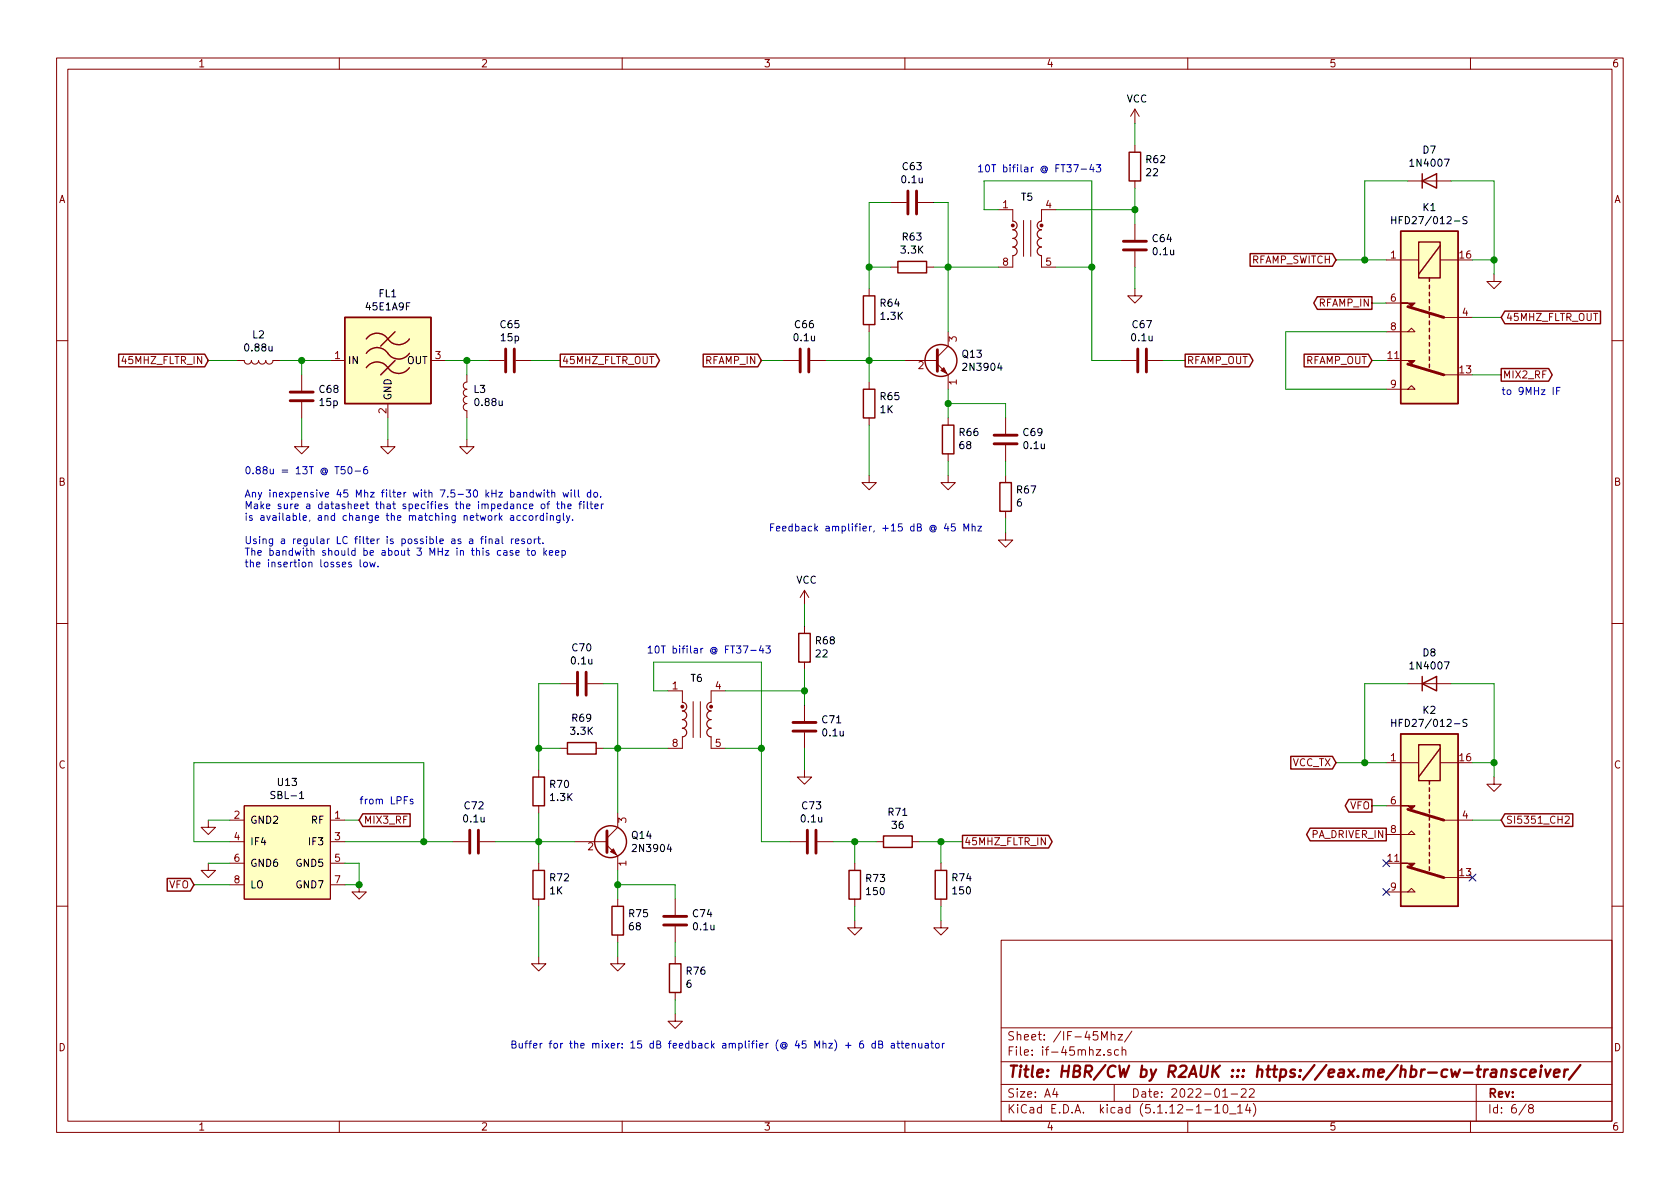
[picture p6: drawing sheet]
<svg xmlns="http://www.w3.org/2000/svg" width="297mm" height="210mm" viewBox="0 0 297 210" stroke-linecap="round" stroke-linejoin="round" font-family="sans-serif">
<g fill="none" stroke="#840000" stroke-width=".18">
<path d="M10 10.3h277v189.9h-277zM12 12.2h273v186.1h-273zM60 10.3v1.9M110 10.3v1.9M160 10.3v1.9M200.7 19.3l-.8 1.3M200.7 19.3v2.5M200.7 19.3l.7 1.3M210 10.3v1.9M260 10.3v1.9M157.5 35.8h2.8M162.3 35.8h2.8"/>
<path d="M176.5 37.1h2.6v2M181 39v6.3M182.2 39v6.3M186.7 37.1h-2.6v2M200.7 25.6v1.3M200.7 32v1.3M200.7 39.6v2.8M248.9 32h7.6M153.7 51v1.3M153.7 57.4v1.3M157.5 47.2h1.2M163.8 47.2h1.3"/>
<path d="M167.6 58.7v2.5l-1.9 1.9M179.1 45.2v2h-2.6M184.1 45.2v2h2.6M200.7 51v1.3h1.2l-1.2 1.3-1.3-1.3h1.3M200.7 44.4v2.8M245.1 58.7h5.1l-.6-.7-.7 .7M245.1 46h5.7M245.1 53.6h2.5M254.6 46h3.2M255.3 56.1h5M264.2 48.5v1.3h1.2l-1.2 1.2-1.3-1.2h1.3M10 60.2h2"/>
<path d="M41.9 63.7h1.3a.63 .63 0 0 0 .6 .7 .63 .63 0 0 0 .6-.7 .63 .63 0 0 0 .7 .7 .63 .63 0 0 0 .6-.7 .63 .63 0 0 0 .7 .7 .63 .63 0 0 0 .6-.7 .63 .63 0 0 0 .6 .7 .63 .63 0 0 0 .7-.7h1.2M53.3 77.7v1.3h1.3l-1.3 1.3-1.2-1.3h1.2M53.3 66.3v2.8M53.3 71.1v2.8M58.4 63.7h2.6M68.6 77.7v1.3h1.2l-1.2 1.3-1.3-1.3h1.3M68.6 71.4v2.5M76.2 63.7h2.5M82.5 77.7v1.3h1.3l-1.3 1.3-1.2-1.3h1.2M82.5 66.3v1.3a.63 .63 0 0 0-.6 .6 .63 .63 0 0 0 .6 .6 .63 .63 0 0 0-.6 .7 .63 .63 0 0 0 .6 .6 .63 .63 0 0 0-.6 .6 .63 .63 0 0 0 .6 .7 .63 .63 0 0 0-.6 .6 .63 .63 0 0 0 .6 .6v1.3M86.4 63.7h2.8M91.2 63.7h2.8"/>
<path d="M138.4 63.7h2.8M143.3 63.7h2.7M153.7 67.6v1.2M153.7 73.9v1.3M160 63.7h5.7M165.7 64.4l1.9 1.9v2.5M167.6 73.9v1.3M177.8 73.9v2.8M177.8 78.7v2.8M198.1 63.7h2.8M202.9 63.7h2.8M245.1 68.8h5.1l-.6-.6-.7 .6"/>
<path d="M255.3 66.3h2.5M285 60.2h2M153.7 84.1v1.2h1.2l-1.2 1.3-1.3-1.3h1.3M167.6 84.1v1.2h1.3l-1.3 1.3-1.2-1.3h1.2M167.6 80.3v1.2M177.8 94.2v1.3h1.3l-1.3 1.3-1.3-1.3h1.3M177.8 84.1v1.2M177.8 90.4v1.3M10 110.3h2M142.2 104.4l-.7 1.3M142.2 104.4v2.5M142.2 110.7v1.3"/>
<path d="M142.2 117.1v1.3M142.2 104.4l.8 1.3M285 110.3h2M95.2 136.1v1.3M99.1 132.3h1.2M99.1 120.9h2.8M103.9 120.9h2.8M105.4 132.3h1.3M118.1 122.2h2.5v2M120.6 130.3v2h-2.5M122.6 124.1v6.3M123.8 124.1v6.3"/>
<path d="M125.7 130.3v2h2.6M128.3 122.2h-2.6v2M142.2 136.1v1.3h1.3l-1.3 1.3-1.2-1.3h1.2M142.2 124.7v2.8M142.2 129.5v2.8M245.1 134.9h5.7M248.9 120.9h7.6M254.6 134.9h3.2M264.2 137.4v1.3h1.2l-1.2 1.2-1.3-1.2h1.3M36.8 145v1.3h1.3l-1.3 1.3-1.2-1.3h1.2M36.8 152.6v1.3h1.3l-1.3 1.3-1.2-1.3h1.2M40.6 148.8h2.6"/>
<path d="M40.6 145h2.6M40.6 152.6h2.6M40.6 156.5h2.6M43.2 142.5h15.2v16.5h-15.2zM58.4 148.8h2.6M58.4 145h2.6M58.4 152.6h2.6M58.4 156.5h2.6M63.5 156.5v1.2h1.3l-1.3 1.3-1.3-1.3h1.3M80 148.8h2.8M84.8 148.8h2.8M95.2 142.5v1.3"/>
<path d="M95.2 152.6v1.3M95.2 159v1.3M101.6 148.8h5.7M107.3 149.5l1.9 1.9v2.5M109.2 143.8v2.5l-1.9 1.9M109.2 159v1.3M119.4 159v2.8M139.7 148.8h2.8M144.5 148.8h2.8M151.1 152.6v1.3M151.1 159v1.3M154.9 148.8h1.3"/>
<path d="M161.3 148.8h1.3M166.4 152.6v1.3M166.4 159v1.3M245.1 147.6h5.1l-.6-.7-.7 .7M245.1 157.7h5.1l-.6-.6-.7 .6M245.1 142.5h2.5M255.3 145h5M255.3 155.2h2.5M276.7 144.4l.5-.1 .2 .1 .1 .3-.1 .2-.7 .7h.8M10 160.2h2M95.2 169.2v1.2h1.3l-1.3 1.3-1.2-1.3h1.2M109.2 169.2v1.2h1.3l-1.3 1.3-1.3-1.3h1.3"/>
<path d="M109.2 165.3v1.3M119.4 179.3v1.3h1.2l-1.2 1.3-1.3-1.3h1.3M119.4 163.8v2.8M119.4 169.2v1.2M119.4 175.5v1.3M151.1 162.8v1.3h1.3l-1.3 1.2-1.2-1.2h1.2M166.4 162.8v1.3h1.2l-1.2 1.2-1.3-1.2h1.3M177 166.3h108v32h-108zM285 160.2h2M60 198.3v1.9M110 198.3v1.9M160 198.3v1.9"/>
<path d="M177 194.8h108M177 191.8h108M177 187.8h108M177 181.8h108M186.5 192.5l-.4 1h1M186.8 193v1M194.8 183.9v-1.5l.5 1.1 .5-1.1v1.5M195.2 186.5v.1M196.4 185.7a.37 .37 0 0 0-.6 .1l.1 .2 .5 .2 .1 .1-.2 .3-.5-.1M196.5 183.1v-.1a.37 .37 0 0 1 .6 .1v.8M196.5 182.4v1.5M197 191.8v3"/>
<path d="M197.7 182.9h.8l-.8 1h.8M197.8 185.7l-.5-.1-.2 .3 .1 .6h.6M198.4 185.7h.1a.37 .37 0 0 1 .6 .1v.8M198.4 185.1v1.5M200.1 182.3l-1.3 2M210 198.3v1.9M213 196.3h1.2M214.8 195.8l.4-.5v1.5M214.8 196.8h.9M216.2 194h.8M216.4 195.5l.3-.2a.94 .94 0 0 1 0 1.5l-.4-.3v-.6zM217.4 197h1.1"/>
<path d="M217.7 193.5h1.1M218.8 195.8l.5-.5v1.5M218.8 196.8h.9M219.5 192.7l.2-.2h.3l.3 .2v.3v.2l-.9 .8h.9M220.6 195.2l-.4 1.1h1M220.9 192.7l.2-.2h.4l.2 .2 .1 .3-1 1h1M221 195.8v1M221.6 195.1a1.71 1.71 0 0 1 0 2.3M260 198.3v1.9M261 191.8v6.5M269.8 195.2l-1.2 2M270.6 196l-.3-.2v-.2l.3-.3h.2l.3 .3-.1 .2-.6 .2a.48 .48 0 0 0-.1 .7l.3 .1 .4-.1a.48 .48 0 0 0-.2-.7"/>
</g>
<g fill="none" stroke="#840000" stroke-width=".41">
<path d="M263.1 189.1a.5 .5 0 0 0-.6 .4M263.8 189.2h.7v1.2M264.6 189.6l-.7 .1a.4 .4 0 0 0-.4 .3 .4 .4 0 0 0 .3 .4l.7-.1M265.6 189.3a.5 .5 0 0 1 .8 .1l-.1 1M265.6 189.1l-.2 1.3M268 189.2a.49 .49 0 0 0-.7 .3v.2l.5 .1 .2 .3-.3 .3-.6-.1M269.9 189.2a.68 .68 0 0 0-1 .3v.8l.2 .1 .6-.1M270.6 189.8l.9-.2v-.4l-.6-.1-.3 .3v.9l.2 .1 .5-.1M272.5 189.1l-.2 1.3M272.5 188.4v.2M273.2 189.1l.3 1.3 .7-1.3M274.8 189.8l.9-.2v-.4l-.6-.1-.3 .3v.9l.2 .1 .5-.1"/>
<path d="M276.7 189.1l-.2 1.3M277.2 189.1a.55 .55 0 0 0-.6 .4M279.4 188.3l-2 2.6"/>
</g>
<g fill="none" stroke="#840000" stroke-width=".25">
<path d="M199.6 26.9h2.1v5.1h-2.1zM251.5 32l2.5-1.3v2.6zM251.5 30.7v2.6M61 56.1h15.2v15.3h-15.2zM64.8 59.9a2.36 2.36 0 0 1 4 .3 2.28 2.28 0 0 0 3.6-.3M69.8 58.7l-2.5 2.5M152.7 52.3h2v5.1h-2zM158.7 46.2h5.1v2.1h-5.1zM221 44.9h14.6l.6 1.1-.6 1.1h-14.6zM232.9 52.5h9.7v2.2h-9.7l-.6-1.1zM247.6 40.9h10.2v30.5h-10.2zM250.8 42.8h3.8v6.3h-3.8z"/>
<path d="M252.7 49.1v.7M252.7 50.4v.6M252.7 51.7v.6M252.7 53v.6M252.7 54.2v.7M252.7 55.5v.6M252.7 56.8v.6M252.7 58v.7M252.7 59.3v.6M254.6 43.4l-3.8 5.1M266.1 55h16.9v2.2h-16.9l-.7-1.1zM21 62.6h15.2l.6 1.1-.6 1.2h-15.2z"/>
<path d="M64.8 65a2.36 2.36 0 0 1 4 .3 2.28 2.28 0 0 0 3.6-.3M64.8 62.5a2.36 2.36 0 0 1 4 .3 2.28 2.28 0 0 0 3.6-.3M69.8 63.7l-2.5 2.6M99.1 62.6h16.9l.6 1.1-.6 1.2h-16.9zM124.3 62.6h9.7l.6 1.1-.6 1.2h-9.7zM152.7 68.8h2v5.1h-2zM166.6 75.2h2.1v5.1h-2.1zM209.5 62.6h11.4l.6 1.1-.6 1.2h-11.4zM230.6 62.6h11.3l.7 1.1-.7 1.2h-11.3zM252.7 60.6v.6M252.7 61.8v.7M252.7 63.1v.6"/>
<path d="M252.7 64.4v.6M265.4 65.2h8.4l.6 1.1-.6 1.1h-8.4zM176.8 85.3h2v5.1h-2zM141.2 112h2.1v5.1h-2.1zM251.5 119.6v2.6M94.2 137.4h2.1v5.1h-2.1zM100.3 131.3h5.1v2h-5.1zM228.2 133.8h7.4l.6 1.1-.6 1.1h-7.4zM247.6 129.8h10.2v30.5h-10.2zM250.8 131.7h3.8v6.3h-3.8zM251.5 120.9l2.5-1.3v2.6zM252.7 138v.7"/>
<path d="M252.7 139.3v.6M254.6 132.3l-3.8 5.1M29.6 155.3h4.1l.6 1.2-.6 1.1h-4.1zM64.1 143.9h8.4v2.2h-8.4l-.6-1.1zM94.2 153.9h2.1v5.1h-2.1zM150.1 153.9h2v5.1h-2zM156.2 147.8h5.1v2.1h-5.1zM165.4 153.9h2v5.1h-2zM170.2 147.7h15.2l.6 1.1-.6 1.2h-15.2zM231.6 146.5h13.5v2.2h-13.5l-.6-1.1zM238.5 141.4h4.1v2.2h-4.1l-.7-1.1zM252.7 140.6v.6"/>
<path d="M252.7 141.9v.6M252.7 143.1v.7M252.7 144.4v.6M252.7 145.7v.6M252.7 146.9v.7M252.7 148.2v.6M252.7 149.5v.6M252.7 150.7v.7M252.7 152v.6M252.7 153.3v.6M266.1 143.9h12v2.2h-12l-.7-1.1zM108.2 160.3h2v5h-2z"/>
<path d="M118.4 170.4h2v5.1h-2z"/>
<circle cx="166.4" cy="63.7" r="2.82"/>
<circle cx="107.9" cy="148.8" r="2.82"/>
</g>
<g fill="#ffffc2" stroke="#ffffc2" stroke-width=".18">
<path d="M247.6 40.9h10.2v30.5h-10.2z"/>
<path d="M43.2 142.5h15.2v16.5h-15.2z"/>
<path d="M61 56.1h15.2v15.3h-15.2z"/>
<path d="M247.6 129.8h10.2v30.5h-10.2z"/>
</g>
<g fill="none" stroke="#840000" stroke-width=".51">
<path d="M160.5 33.8v4M162.1 33.8v4M198.6 42.7h4.1M198.6 44.2h4.1M248.9 54.2l6.4 1.9M51.3 69.3h4.1M51.3 70.9h4.1M89.4 61.7v4.1M90.9 61.7v4.1M141.5 61.7v4.1M143 61.7v4.1M165.7 61.8v3.9"/>
<path d="M175.8 77h4M175.8 78.5h4M201.2 61.7v4.1M202.7 61.7v4.1M248.9 64.4l6.4 1.9M102.1 118.9v4M103.6 118.9v4M140.2 127.8h4.1M140.2 129.3h4.1M83.1 146.8v4.1M84.6 146.8v4.1M107.3 146.9v3.8"/>
<path d="M142.7 146.8v4.1M144.3 146.8v4.1M248.9 143.1l6.4 1.9M248.9 153.3l6.4 1.9M117.3 162h4.1M117.3 163.6h4.1"/>
</g>
<g fill="#840000" stroke="#840000" stroke-width=".18">
<path d="M247.6 53.6h2.6l-.6 .6-.7-.6z"/>
<path d="M247.6 63.7h2.6l-.6 .7-.7-.7z"/>
<path d="M166.4 65.5l.5-.5 .5 1z"/>
<path d="M107.9 150.6l.6-.5 .5 1z"/>
<path d="M247.6 142.5h2.6l-.6 .6-.7-.6z"/>
<path d="M247.6 152.6h2.6l-.6 .7-.7-.7z"/>
<circle cx="120.6" cy="125" r=".25"/>
<circle cx="125.7" cy="125" r=".25"/>
<circle cx="179.1" cy="39.9" r=".25"/>
<circle cx="184.1" cy="39.9" r=".25"/>
</g>
<path d="M246.1 38.3v1.3M246.1 38.9h.7M246.8 38.3v1.3M259.4 38.4l-.5-.1-.2 .1v.4l.6 .2 .1 .3-.3 .3-.5-.1M246.1 127.2v1.3M246.1 127.8h.7M246.8 127.2v1.3M259.4 127.3l-.5-.1-.2 .1v.4l.6 .2 .1 .3-.3 .3-.5-.1M53 141.2h.7" fill="none" stroke="#000" stroke-width=".18"/>
<path d="M179.1 39.1a.76 .76 0 0 1 .7 .8 .76 .76 0 0 1-.7 .7 .76 .76 0 0 1 .7 .8 .76 .76 0 0 1-.7 .8 .76 .76 0 0 1 .7 .7 .76 .76 0 0 1-.7 .8 .76 .76 0 0 1 .7 .7 .76 .76 0 0 1-.7 .8M184.1 39.1a.76 .76 0 0 0-.7 .8 .76 .76 0 0 0 .7 .7 .76 .76 0 0 0-.7 .8 .76 .76 0 0 0 .7 .8 .76 .76 0 0 0-.7 .7 .76 .76 0 0 0 .7 .8 .76 .76 0 0 0-.7 .7 .76 .76 0 0 0 .7 .8M120.6 124.2a.76 .76 0 0 1 .8 .8 .76 .76 0 0 1-.8 .7 .76 .76 0 0 1 .8 .8 .76 .76 0 0 1-.8 .7 .76 .76 0 0 1 .8 .8 .76 .76 0 0 1-.8 .8 .76 .76 0 0 1 .8 .7 .76 .76 0 0 1-.8 .8M125.7 124.2a.76 .76 0 0 0-.7 .8 .76 .76 0 0 0 .7 .7 .76 .76 0 0 0-.7 .8 .76 .76 0 0 0 .7 .7 .76 .76 0 0 0-.7 .8 .76 .76 0 0 0 .7 .8 .76 .76 0 0 0-.7 .7 .76 .76 0 0 0 .7 .8" fill="none" stroke="#840000" stroke-width=".2"/>
<g fill="none" stroke="#008400" stroke-width=".18">
<path d="M157.5 35.8h-3.8v15.2M165.1 35.8h2.5v22.9M176.5 37.1h-2.5v-5.1h19v31.7h5.1M186.7 37.1h14M200.7 21.8v3.8M200.7 33.3v6.3M248.9 32h-7.6v14M256.5 32h7.7v16.5M153.7 58.7v8.9M153.7 47.2h3.8M165.1 47.2h11.4M186.7 47.2h6.3"/>
<path d="M200.7 47.2v3.8M236.2 46h8.9M242.6 53.6h2.5M245.1 58.7h-17.8v10.1h17.8M260.3 46h3.9M260.3 56.1h5.1M36.8 63.7h5.1M49.5 63.7h8.9M53.3 63.7v2.6M53.3 73.9v3.8M68.6 73.9v3.8M78.7 63.7h7.7"/>
<path d="M82.5 63.7v2.6M82.5 73.9v3.8M94 63.7h5.1M134.6 63.7h3.8M146 63.7h14M153.7 75.2v8.9M167.6 68.8v5.1M167.6 71.4h10.2v2.5M205.7 63.7h3.8M242.6 63.7h2.5M260.3 66.3h5.1M167.6 81.5v2.6"/>
<path d="M177.8 81.5v2.6M177.8 91.7v2.5M142.2 106.9v3.8M142.2 118.4v6.3M95.2 132.3h3.9M99.1 120.9h-3.9v15.2M106.7 132.3h11.4M106.7 120.9h2.5v22.9M118.1 122.2h-2.5v-5.1h19v31.7h5.1M128.3 132.3h6.3M128.3 122.2h13.9M142.2 132.3v3.8"/>
<path d="M236.2 134.9h8.9M248.9 120.9h-7.6v14M256.5 120.9h7.7v16.5M260.3 134.9h3.9M34.3 156.5h6.3M36.8 145h3.8M36.8 152.6h3.8M40.6 148.8h-6.3v-13.9h40.6v13.9M61 145h2.5M61 148.8h19M61 152.6h2.5v3.9h-2.5M87.6 148.8h14"/>
<path d="M95.2 143.8v8.8M109.2 156.5h10.2v2.5M109.2 153.9v5.1M147.3 148.8h7.6M151.1 148.8v3.8M162.6 148.8h7.6M166.4 148.8v3.8M242.6 142.5h2.5M260.3 145h5.1M95.2 160.3v8.9M109.2 166.6v2.6M119.4 166.6v2.6"/>
<path d="M119.4 176.8v2.5M151.1 160.3v2.5M166.4 160.3v2.5"/>
</g>
<g fill="none" stroke="#0000c2" stroke-width=".18">
<path d="M189.8 29.1h.9l-.6 1.3M191.2 29.9h.9M193 29.1l-.3 .9h.8M193.3 29.6v.8M193.8 29.1h.8l-.4 .5 .4 .1v.6l-.2 .1-.6-.1M275.2 69.1h.5M275.8 68.5h-.6v1.3M61 82.5h-.6l-.1 .6 .5-.1 .2 .3v.3l-.2 .2-.5-.1M61.6 82.6l.2-.1a.67 .67 0 0 1 .4 .7 .67 .67 0 0 1-.4 .6l-.2-.1-.1-.4zM62.8 83.3h1M63.7 99v1.1l.2 .1M64.3 99.5l.2-.1 .3 .1 .1 .1-.1 .6h-.3l-.2-.1z"/>
<path d="M64.9 82.5l-.4 .1-.2 .5v.6l.2 .1 .4-.1 .1-.1-.1-.5-.4-.1-.2 .3M65.4 99.4l.2 .8 .3-.6 .2 .6 .2-.8M85 95.3h.4M85.4 94.9l-.3 .1v1.1M85.9 94.9v.1M85.9 95.3v.8M86.5 95.4l.2-.1h.3v.8M86.5 95.3v.8M87.6 95.3h.5l.1 .8M88.2 95.6l-.4 .1-.2 .1v.3h.6M88.8 94.9v1.1l.2 .1M89.1 97.4h.5v.8"/>
<path d="M89.6 97.7h-.4l-.2 .2 .1 .2h.5M90.3 91.2h.5v.8M90.4 95.3v.8M90.7 97.4h-.4l-.1 .1v.2l.5 .1v.3h-.5M90.8 95.3h-.3l-.1 .2M90.8 91.5h-.4l-.2 .2 .1 .3h.5M91.1 95.7l.6-.1v-.3h-.4l-.2 .2 .1 .6h.5M91.2 97.8l.6-.1-.1-.3h-.3l-.2 .1 .1 .6h.4M92 91.2h-.4l-.2 .2 .1 .6h.5M92.6 87.2l.2-.1h.3v.8M92.7 95.3h-.3l-.2 .2 .1 .2 .4 .1v.3h-.5M93.1 91.2h-.4l-.2 .2 .1 .6h.5"/>
<path d="M93.1 97.4h.5M93.3 96.9v1.1l.3 .2M93.4 95.3h.3l.2 .2-.1 .6h-.3l-.2-.1zM93.6 89.5l.6-.1v-.2l-.4-.1-.2 .2 .1 .6h.5M93.7 91.2h.3l.2 .2-.1 .6h-.3l-.3-.2zM94 97.5l.2-.1h.3l.1 .2-.1 .5-.3 .1-.2-.1zM94.3 87.1h-.4l-.2 .2 .1 .6h.5M94.3 86.6v1.3M94.5 95.3v.8M94.8 87.1l.2 .8 .2-.6 .3 .6 .2-.8M94.8 91.2v.8M94.8 95.3l-.3 .2"/>
<path d="M95.1 95.3h.5M95.1 91.2l-.3 .2M95.2 94.9v1.1l.4 .1M95.7 89.2l.2-.1 .4 .1v.5l-.1 .2-.3 .1-.2-.2zM96 96v.1M96.1 91.2h-.4l-.2 .2 .1 .6h.5M96.1 90.7v1.3M96.2 96.9v1.3M96.2 86.6v.2M96.2 87.1v.8M96.3 97.7l.3 .5M96.6 87.1h.5"/>
<path d="M96.6 97.4l-.4 .4M96.7 90.7v.2M96.7 89.1h.5M96.7 91.2v.8M96.8 86.6v1.1l.3 .2M97.1 97.8l.6-.1v-.3h-.4l-.2 .1 .1 .6h.5M97.2 88.7l-.3 .2v1.1M97.3 91.3l.2-.1h.3v.8M97.3 91.2v.8M97.6 87.2l.1-.1h.3l.1 .8M97.6 86.6v1.3M98.2 97.8l.6-.1v-.3h-.4l-.2 .1 .1 .6h.5"/>
<path d="M98.4 89.1h.5M98.6 88.7v1.1l.3 .2M99 91.2v1l-.2 .3-.3-.1M99 91.2h-.4l-.2 .2 .1 .6h.5M99.3 89.2l.2-.1 .3 .1v.8M99.3 88.7v1.3M99.4 97.4h.3l.3 .2-.2 .5h-.4M99.4 97.4v1.2M99.5 87.1l.3 .8 .2-.6 .3 .6 .2-.8M99.6 90.7v1.1l.2 .2M100.2 91.2l.3 .8M100.4 89.5l.6-.1-.1-.2-.3-.1-.2 .2 .1 .6h.4"/>
<path d="M100.8 91.2l-.5 1.1-.1 .2M101 86.6v.2M101 87.1v.8M101.2 91.9v.1M101.6 86.6v1.1l.2 .2M102.3 86.6v1.1l.1 .2M102.3 89.1h.5M102.8 88.7l-.3 .2v1.1M103.2 88.7v.1M103.2 89.1v.9M103.8 88.7v1.1l.2 .2M104.3 89.1h.5"/>
<path d="M104.4 87.1h-.3l-.3 .2 .2 .6h.4M104.4 86.6v1.3M104.5 88.7v1.1l.3 .2M105.1 87.1h.3l.3 .2-.2 .6h-.3l-.2-.2zM105.2 89.5l.6-.1-.1-.2-.3-.1-.2 .2v.6h.5M106.2 87.8v.1M106.3 89.1v.9M106.7 89.1l-.4 .3M167.3 92.6l-.3 .9h.8M167.6 93.1v.8M168.9 92.6h-.7v.6l.2-.1 .5 .1v.6l-.2 .1-.5-.1M170.4 93.9v-1.3l.4 .9 .5-.9v1.3"/>
<path d="M171.9 93.2l.2-.1h.3v.8M171.9 92.6v1.3M172.9 93.1h.7l-.7 .8h.7M66.8 100.1v.1M131.4 114.2h.9l-.6 1.3M132.7 115h1M134.6 114.2l-.3 .9h.8M134.9 114.6v.9M135.4 114.2h.8l-.4 .5 .3 .1v.6l-.1 .1-.6-.1M73 141.4l-.3-.1-.2 .2 .1 .2 .4 .1v.3h-.5M149.5 184.9h1M152.6 184.1h-.3a.79 .79 0 0 0-.1 1.2l.5-.1v-.5l-.5-.1-.2 .2"/>
<path d="M154.8 184.6l-.4-.1-.2 .2 .1 .6h.5M154.8 184.1v1.2M155.4 184.7l.5-.1 .1-.2v-.2l-.6-.1v1.2h.5l.1-.1 .1-.3-.3-.2M157.6 184.6h.5v.7M158.1 184.8l-.4 .1-.1 .1v.3h.5M158.6 184.5h.5M158.7 184.1v1.1l.4 .1M159.3 184.5h.5M159.5 184.1v1.1l.3 .1M160.1 184.9l.7-.1-.1-.2-.4-.1-.2 .2 .1 .6h.5M161.3 184.6l.2-.1 .3 .1v.7M161.3 184.5v.8"/>
<path d="M162.4 184.5l.1 .8h.3l.2-.1M163 184.5v.8M163.6 184.6h.5v.7M164.1 184.8l-.4 .1-.2 .1 .2 .3h.4M164.6 184.5h.4M164.7 184.1v1.1l.3 .1M165.5 184.6l.2-.1 .3 .1 .1 .5-.2 .2h-.2l-.2-.1zM166.6 184.5v.8M167 184.5l-.3 .1-.1 .1"/>
</g>
<g fill="#008400" stroke="#008400" stroke-width=".25">
<circle cx="63.5" cy="156.5" r=".51"/>
<circle cx="151.1" cy="148.8" r=".51"/>
<circle cx="53.3" cy="63.7" r=".51"/>
<circle cx="193" cy="47.2" r=".51"/>
<circle cx="82.6" cy="63.7" r=".51"/>
<circle cx="167.6" cy="71.4" r=".51"/>
<circle cx="153.7" cy="63.7" r=".51"/>
<circle cx="153.7" cy="47.2" r=".51"/>
<circle cx="167.6" cy="47.2" r=".51"/>
<circle cx="241.3" cy="46" r=".51"/>
<circle cx="264.2" cy="46" r=".51"/>
<circle cx="166.4" cy="148.8" r=".51"/>
<circle cx="264.2" cy="134.9" r=".51"/>
<circle cx="74.9" cy="148.8" r=".51"/>
<circle cx="109.2" cy="132.3" r=".51"/>
<circle cx="241.3" cy="134.9" r=".51"/>
<circle cx="95.3" cy="132.3" r=".51"/>
<circle cx="95.3" cy="148.8" r=".51"/>
<circle cx="109.2" cy="156.5" r=".51"/>
<circle cx="134.6" cy="132.3" r=".51"/>
<circle cx="142.2" cy="122.2" r=".51"/>
<circle cx="200.7" cy="37.1" r=".51"/>
</g>
<path d="M244.5 152l1.2 1.3M244.5 157.1l1.2 1.2M245.7 152l-1.2 1.3M245.7 157.1l-1.2 1.2M259.7 154.6l1.3 1.2M261 154.6l-1.3 1.2" fill="none" stroke="#000084" stroke-width=".18"/>
<text font-size="2.8" fill="#840000" x="178" y="190.5">Title: HBR/CW by R2AUK ::: https://eax.me/hbr-cw-transceiver/</text>
<g font-size="2.1" fill="#840000">
<text x="178" y="184">Sheet: /IF-45Mhz/</text>
<text x="178" y="186.7">File: if-45mhz.sch</text>
<text x="178" y="196.9">KiCad E.D.A. kicad (5.1.12-1-10_14)</text>
<text x="178" y="194.1">Size: A4</text>
<text x="200" y="194.1">Date: 2022-01-22</text>
<text x="263" y="194.1">Rev:</text>
<text x="263" y="196.9">Id: 6/8</text>
</g>
<g font-size="1.8" fill="#840000">
<text x="35" y="11.9">1</text>
<text x="85" y="11.9">2</text>
<text x="135" y="11.9">3</text>
<text x="185" y="11.9">4</text>
<text x="235" y="11.9">5</text>
<text x="285" y="11.9">6</text>
<text x="10.4" y="35.9">A</text>
<text x="285.4" y="35.9">A</text>
<text x="177.3" y="36.8">1</text>
<text x="184.9" y="36.8">4</text>
<text x="177.3" y="47">8</text>
<text x="184.9" y="47">5</text>
<text x="221.2" y="46.6">RFAMP_SWITCH</text>
<text x="245.9" y="45.7">1</text>
<text x="258.1" y="45.7">16</text>
<text x="245.9" y="53.3">6</text>
<text x="233.3" y="54.2">RFAMP_IN</text>
<text x="245.9" y="58.4">8</text>
<text x="258.6" y="55.9">4</text>
<text x="266.2" y="56.8">45MHZ_FLTR_OUT</text>
<text x="22" y="64.4">45MHZ_FLTR_IN</text>
<text x="59.2" y="63.5">1</text>
<text x="77" y="63.5">3</text>
<text x="99.3" y="64.4">45MHZ_FLTR_OUT</text>
<text x="124.8" y="64.4">RFAMP_IN</text>
<text x="162.4" y="65.3">2</text>
<text x="169.2" y="60.4" transform="rotate(-90 169.2 60.4)">3</text>
<text x="209.8" y="64.4">RFAMP_OUT</text>
<text x="230.8" y="64.4">RFAMP_OUT</text>
<text x="245.4" y="63.5">11</text>
<text x="169.2" y="68" transform="rotate(-90 169.2 68)">1</text>
<text x="245.9" y="68.6">9</text>
<text x="258.1" y="66">13</text>
<text x="265.7" y="66.9">MIX2_RF</text>
<text x="68.3" y="73.1" transform="rotate(-90 68.3 73.1)">2</text>
<text x="10.4" y="85.9">B</text>
<text x="285.4" y="85.9">B</text>
<text x="118.9" y="121.9">1</text>
<text x="126.5" y="121.9">4</text>
<text x="10.4" y="135.9">C</text>
<text x="118.9" y="132.1">8</text>
<text x="126.5" y="132.1">5</text>
<text x="228.4" y="135.5">VCC_TX</text>
<text x="245.9" y="134.6">1</text>
<text x="258.1" y="134.6">16</text>
<text x="285.4" y="135.9">C</text>
<text x="238.7" y="143.1">VFO</text>
<text x="245.9" y="142.2">6</text>
<text x="41.4" y="144.8">2</text>
<text x="41.4" y="148.6">4</text>
<text x="59.2" y="144.8">1</text>
<text x="59.2" y="148.6">3</text>
<text x="64.3" y="145.7">MIX3_RF</text>
<text x="110.7" y="145.5" transform="rotate(-90 110.7 145.5)">3</text>
<text x="170.4" y="149.5">45MHZ_FLTR_IN</text>
<text x="232" y="148.2">PA_DRIVER_IN</text>
<text x="245.9" y="147.3">8</text>
<text x="258.6" y="144.8">4</text>
<text x="266.2" y="145.7">SI5351_CH2</text>
<text x="41.4" y="152.4">6</text>
<text x="59.2" y="152.4">5</text>
<text x="104" y="150.4">2</text>
<text x="110.7" y="153.1" transform="rotate(-90 110.7 153.1)">1</text>
<text x="245.4" y="152.4">11</text>
<text x="258.1" y="154.9">13</text>
<text x="29.9" y="157.1">VFO</text>
<text x="41.4" y="156.2">8</text>
<text x="59.2" y="156.2">7</text>
<text x="245.9" y="157.5">9</text>
<text x="10.4" y="185.9">D</text>
<text x="285.4" y="185.9">D</text>
<text x="35" y="199.9">1</text>
<text x="85" y="199.9">2</text>
<text x="135" y="199.9">3</text>
<text x="185" y="199.9">4</text>
<text x="235" y="199.9">5</text>
<text x="285" y="199.9">6</text>
</g>
<g font-size="1.8">
<text x="199.2" y="18.1">VCC</text>
<text x="202.7" y="28.8">R62</text>
<text x="249.6" y="29.5">1N4007</text>
<text x="251.6" y="27.2">D7</text>
<text x="159.5" y="32.4">0.1u</text>
<text x="159.7" y="30.1">C63</text>
<text x="180.6" y="35.5">T5</text>
<text x="202.7" y="31.2">22</text>
<text x="247.3" y="39.6">HFD27/012-S</text>
<text x="251.6" y="37.3">K1</text>
<text x="159.4" y="44.9">3.3K</text>
<text x="159.6" y="42.5">R63</text>
<text x="203.9" y="42.8">C64</text>
<text x="204" y="45.1">0.1u</text>
<text x="67" y="52.6">FL1</text>
<text x="44.7" y="59.8">L2</text>
<text x="64.8" y="54.9">45E1A9F</text>
<text x="88.5" y="58">C65</text>
<text x="140.6" y="58">C66</text>
<text x="155.7" y="54.2">R64</text>
<text x="155.8" y="56.6">1.3K</text>
<text x="200.3" y="58">C67</text>
<text x="43.5" y="62.1">0.88u</text>
<text x="61.5" y="64.4">IN</text>
<text x="72" y="64.4">OUT</text>
<text x="88.6" y="60.3">15p</text>
<text x="140.5" y="60.3">0.1u</text>
<text x="170.2" y="63.3">Q13</text>
<text x="170.6" y="65.6">2N3904</text>
<text x="200.2" y="60.3">0.1u</text>
<text x="56.5" y="69.5">C68</text>
<text x="56.6" y="71.8">15p</text>
<text x="69.2" y="70.9" transform="rotate(-90 69.2 70.9)">GND</text>
<text x="83.8" y="69.5">L3</text>
<text x="84.2" y="71.8">0.88u</text>
<text x="155.7" y="70.8">R65</text>
<text x="155.7" y="73.1">1K</text>
<text x="169.7" y="77.1">R66</text>
<text x="181" y="77.1">C69</text>
<text x="169.7" y="79.4">68</text>
<text x="181.1" y="79.4">0.1u</text>
<text x="179.8" y="89.6">6</text>
<text x="179.9" y="87.3">R67</text>
<text x="140.8" y="103.2">VCC</text>
<text x="144.3" y="113.9">R68</text>
<text x="101.1" y="117.5">0.1u</text>
<text x="101.2" y="115.2">C70</text>
<text x="144.3" y="116.3">22</text>
<text x="249.6" y="118.4">1N4007</text>
<text x="251.6" y="116.1">D8</text>
<text x="122.2" y="120.6">T6</text>
<text x="101" y="129.9">3.3K</text>
<text x="101.2" y="127.6">R69</text>
<text x="145.4" y="127.9">C71</text>
<text x="145.6" y="130.2">0.1u</text>
<text x="247.3" y="128.5">HFD27/012-S</text>
<text x="251.6" y="126.2">K2</text>
<text x="48.3" y="141.3">SBL-1</text>
<text x="49.2" y="139">U13</text>
<text x="82.2" y="143.1">C72</text>
<text x="97.3" y="139.3">R70</text>
<text x="97.4" y="141.7">1.3K</text>
<text x="141.9" y="143.1">C73</text>
<text x="44.2" y="145.7">GND2</text>
<text x="44.2" y="149.5">IF4</text>
<text x="54.8" y="149.5">IF3</text>
<text x="55" y="145.7">RF</text>
<text x="82.1" y="145.4">0.1u</text>
<text x="111.8" y="148.4">Q14</text>
<text x="141.8" y="145.4">0.1u</text>
<text x="157.1" y="144.3">R71</text>
<text x="157.8" y="146.6">36</text>
<text x="44.2" y="153.3">GND6</text>
<text x="52.5" y="153.3">GND5</text>
<text x="97.3" y="155.8">R72</text>
<text x="112.2" y="150.7">2N3904</text>
<text x="153.2" y="156">R73</text>
<text x="168.4" y="155.8">R74</text>
<text x="44.2" y="157.1">LO</text>
<text x="52.5" y="157.1">GND7</text>
<text x="97.2" y="158.2">1K</text>
<text x="153.3" y="158.3">150</text>
<text x="168.6" y="158.2">150</text>
<text x="111.3" y="162.2">R75</text>
<text x="111.3" y="164.5">68</text>
<text x="122.6" y="162.2">C74</text>
<text x="122.7" y="164.5">0.1u</text>
<text x="121.4" y="172.4">R76</text>
<text x="121.4" y="174.7">6</text>
</g>
<g font-size="1.8" fill="#0000c2">
<text x="172.7" y="30.5">10T bifilar @ FT37-43</text>
<text x="265.4" y="69.8">to 9MHz IF</text>
<text x="43.2" y="83.9">0.88u = 13T @ T50-6</text>
<text x="43.2" y="88">Any inexpensive 45 Mhz filter with 7.5-30 kHz bandwith will do.</text>
<text x="43.2" y="90">Make sure a datasheet that specifies the impedance of the filter</text>
<text x="43.2" y="92.1">is available, and change the matching network accordingly.</text>
<text x="135.9" y="94">Feedback amplifier, +15 dB @ 45 Mhz</text>
<text x="43.2" y="96.2">Using a regular LC filter is possible as a final resort.</text>
<text x="43.2" y="98.3">The bandwith should be about 3 MHz in this case to keep</text>
<text x="43.2" y="100.3">the insertion losses low.</text>
<text x="114.3" y="115.6">10T bifilar @ FT37-43</text>
<text x="63.5" y="142.2">from LPFs</text>
<text x="90.2" y="185.4">Buffer for the mixer: 15 dB feedback amplifier (@ 45 Mhz) + 6 dB attenuator</text>
</g>
</svg>
